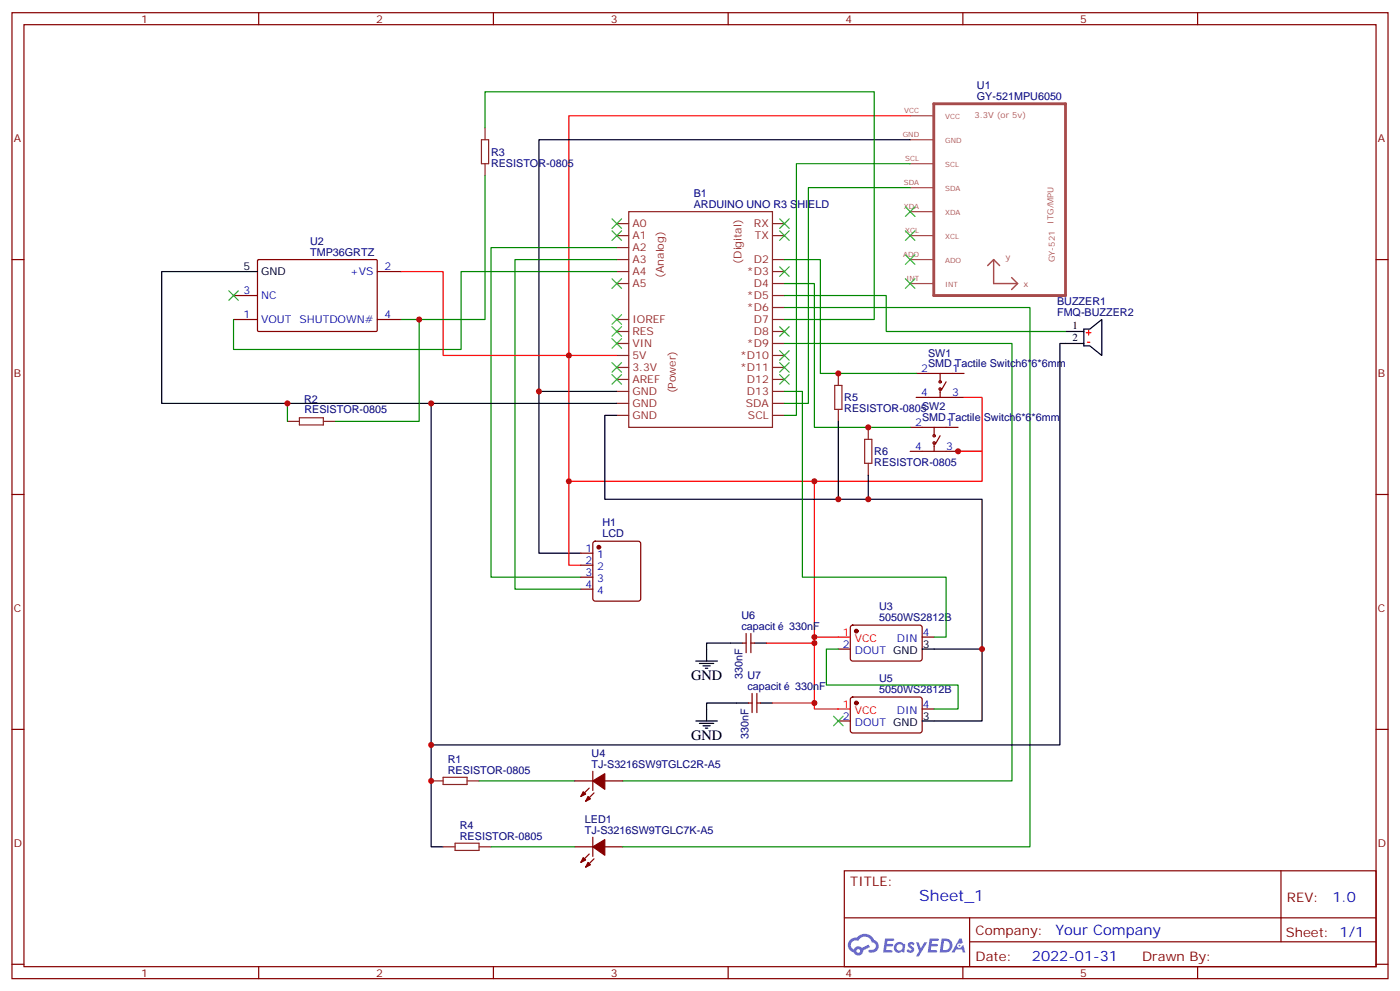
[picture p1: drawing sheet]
<svg xmlns="http://www.w3.org/2000/svg" width="412mm" height="292mm" viewBox="0 0 412 292" stroke-linecap="round" stroke-linejoin="round" font-family="sans-serif">
<g fill="none" stroke="#870000" stroke-width=".35">
<path d="M3.5 3.7h405.4v284.4h-405.4zM7.1 7.3h398.2v277.3h-398.2zM76.2 3.7v3.6M145.3 3.7v3.6M214.5 3.7v3.6M283.6 3.7v3.6M352.8 3.7v3.6M3.5 76.4h3.6M405.3 76.4h3.6M3.5 145.6h3.6M405.3 145.6h3.6M3.5 214.7h3.6"/>
<path d="M405.3 214.7h3.6M248.7 256.3h156.6v28.3h-156.6zM377.3 256.4v20.8M248.7 270.2h156.5M285.6 277.2h119.6M285.6 270.2v14.1M3.5 283.8h3.6M76.2 284.6v3.5M145.3 284.6v3.5M214.5 284.6v3.5M283.6 284.6v3.5M352.8 284.6v3.5"/>
<path d="M405.3 283.8h3.6"/>
</g>
<g fill="#5487ff">
<path d="M267.7 277.5a1.22 1.22 0 0 1 1.7 .3l-.4 .5a.47 .47 0 0 0-.3-.4 .47 .47 0 0 0-.5 .2l.1 .3a1.14 1.14 0 0 1 .8 1.7 1.14 1.14 0 0 1-1.9 0l-.2-.2 .5-.5 .7 .4a.29 .29 0 0 0 .3-.3 .29 .29 0 0 0-.2-.3 1.04 1.04 0 0 1-.6-1.7z"/>
<path d="M260.7 276.3h2.4l.3 .1-.2 .5-1.8 .1-.1 .9h1.5l.3 .3-.3 .4h-1.6l-.2 1.1h1.7l.2 .3-.2 .4h-2.6z"/>
<path d="M273.8 276.3h2.4l.3 .1-.1 .5-1.8 .1-.2 .9h1.6l.3 .3-.4 .4h-1.6l-.1 1.1h1.7l.2 .3-.2 .4h-2.6z"/>
<path d="M282.6 276.3h.7l.3 1.2-.6 .3a.69 .69 0 0 0-1 .3 .69 .69 0 0 0 .4 1 .69 .69 0 0 0 .9-.6l.5-.3 .6 2.2h-.8l-.2-.9h-1.8l-.5 .9h-.8z"/>
<path d="M269.8 277.3h.8l.6 1.9 1.1-1.9h.9l-2.6 4.2h-.8l.9-1.5z"/>
<path d="M277.4 276.3l-.6 4.1h1.3a2.11 2.11 0 0 0 2.5-2.1 2.11 2.11 0 0 0-2.5-2zM278.1 277a1.39 1.39 0 0 1 1.7 1.4 1.39 1.39 0 0 1-1.8 1.3h-.3z"/>
<path d="M263.7 277.9a1.54 1.54 0 0 0-.1 2.1 1.54 1.54 0 0 0 2.2 .2l.6 .2 .3-2.3-.2-.2-.4-.1a1.49 1.49 0 0 0-2.4 .1zM264 278.9a.94 .94 0 0 1 1.8 0 .94 .94 0 0 1-1.8 0z"/>
<path d="M250.4 276.6a2.18 2.18 0 0 0 1.1 3.8 1.44 1.44 0 0 0 1.6 .9 1.44 1.44 0 0 0 1.2-1.5l2-1-.5-.7-1.9 .9a1.47 1.47 0 0 0-2.4 .5 1.39 1.39 0 0 1-.7-2 1.39 1.39 0 0 1 2-.5 2.12 2.12 0 0 1 2.2-1.3 2.12 2.12 0 0 1 1.9 1.7 1.14 1.14 0 0 1 1.1 1.4 1.14 1.14 0 0 1-1.7 .8 .43 .43 0 0 0-.5 .3 .43 .43 0 0 0 .4 .5 1.98 1.98 0 0 0 2.5-1.2 1.98 1.98 0 0 0-1.2-2.5 3.1 3.1 0 0 0-5.3-.7l-.9 .1zM252.3 279.9a.55 .55 0 0 1 1.1 0 .55 .55 0 0 1-1.1 0z"/>
<circle cx="282.6" cy="278.4" r=".26"/>
</g>
<path d="M275.1 30.6h38.8v56.4h-38.8z" fill="none" stroke="#a64a4a" stroke-width=".85"/>
<path d="M268.1 34.1h7M268.1 41.1h7M268.1 48.2h7M268.1 55.2h7M268.1 62.3h7M268.1 69.4h7M268.1 76.4h7M268.1 83.5h7" fill="none" stroke="#a64a4a" stroke-width=".35"/>
<path d="M292.7 76.4v7.1h7.1M292.7 76.4l1.8 1.8M292.7 76.4l-1.8 1.8M298 81.7l1.8 1.8M299.8 83.5l-1.8 1.7" fill="none" stroke="#a64a4a" stroke-width=".42"/>
<g fill="none" stroke="#8c2424" stroke-width=".35">
<path d="M142.9 37.6v3.5M141.8 41.1h2.1v7.1h-2.1zM142.9 48.2v3.5M181.7 65.8h3.5M181.7 69.4h3.5M181.7 76.4h3.5M181.7 79.9h3.5M181.7 72.9h3.5M185.2 62.3h42.3v63.5h-42.3zM227.5 65.8h3.6M227.5 69.4h3.6M227.5 76.4h3.6"/>
<path d="M227.5 79.9h3.6M181.7 83.5h3.5M181.7 94.1h3.5M181.7 97.6h3.5M227.5 83.5h3.6M227.5 87h3.6M227.5 90.5h3.6M227.5 94.1h3.6M227.5 97.6h3.6M181.7 101.1h3.5M181.7 104.6h3.5M181.7 108.2h3.5"/>
<path d="M181.7 111.7h3.5M181.7 115.2h3.5M181.7 118.7h3.5M227.5 101.1h3.6M227.5 104.6h3.6M227.5 108.2h3.6M227.5 111.7h3.6M227.5 115.2h3.6M227.5 118.7h3.6M245.9 113.5h2.1v7h-2.1zM246.9 109.9v3.6M84.7 124h3.5"/>
<path d="M88.2 123h7v2.1h-7zM95.2 124h3.6M181.7 122.3h3.5M227.5 122.3h3.6M246.9 120.5v3.5M254.7 129.3h2.1v7.1h-2.1zM255.8 125.8v3.5M255.8 136.4v3.5M127 229.9h3.5M130.5 228.8h7.1v2.1h-7.1zM137.6 229.9h3.5M130.5 249.3h3.6"/>
<path d="M134.1 248.2h7v2.1h-7zM141.1 249.3h3.5"/>
</g>
<g fill="none" stroke="#870000" stroke-width=".35">
<path d="M75.9 76.6l.3-.2 34.8 .1 .1 .3v20.6l-.3 .2-34.8-.1-.2-.3zM111.1 79.9h7.1M68.8 94.1h7M68.8 87h7M111.1 94.1h7.1M269.9 117h14.1M269.9 109.9h14.1M276.9 109.9v2.5M276.9 114.5v2.5M278.7 112.4l-1.4 2.5M268.1 132.9h14.1M268.1 125.8h14.1"/>
<path d="M275.2 125.8v2.5M275.2 130.4v2.5M276.9 128.3l-1.4 2.4M174.9 159.5l.4-.2h12.7l.5 .2 .2 .5v16.2l-.2 .5-.5 .3h-12.7l-.5-.3-.2-.5v-16.2zM171.1 162.8h3.5M171.1 166.4h3.5M171.1 169.9h3.5M171.1 173.4h3.5M218.7 189.3h1.1M219.8 186.5v5.6M221.2 186.5v5.6M221.2 189.3h1"/>
<path d="M246.9 191.1h3.6M250.7 184.2l.5-.2 20 .1 .4 .6v9.5l-.7 .4-20-.1-.4-.6v-9.2zM271.6 187.5h3.6M220.5 206.9h1M221.5 204.1v5.7M223 204.1v5.7M223 206.9h1M246.9 212.2h3.6M250.7 205.4l.5-.2h20l.4 .7v9.4l-.7 .5-20-.1-.4-.6v-9.2zM271.6 208.7h3.6M169.3 229.9h5.3M173.6 232l-2.5 2.5"/>
<path d="M174.6 227v5.7M175 233.4l-2.5 2.5M178.2 229.9h5.2M169.3 249.3h5.3M173.6 251.4l-2.5 2.5M174.6 246.5v5.6M175 252.8l-2.5 2.5M178.2 249.3h5.2"/>
<circle cx="276.9" cy="112.4" r=".35"/>
<circle cx="276.9" cy="114.5" r=".35"/>
<circle cx="275.2" cy="128.3" r=".35"/>
<circle cx="275.2" cy="130.4" r=".35"/>
</g>
<g fill="none" stroke="#000" stroke-width=".35">
<path d="M268.1 41.1h-109.4v74.1h23M75.8 79.9h-28.2v38.8h134.1M314 97.6h5.3M319.3 96.9h1.7l3.6-2.8v10.5l-3.6-2.8h-1.7zM127 118.7v130.6h3.5M158.7 115.2v47.6h12.4M319.3 101.1h-7.1v118.2h-185.2M181.7 122.3h-3.5v24.7h111.1v44.1M246.9 124v23M255.8 139.9v7.1M205 194.6h6.3M206 195.3h4.3"/>
<path d="M207.1 196h2.1M207.8 196.7h.7M218.7 189.3h-10.6v5.3M222.2 189.3h3.6M271.6 191.1h17.7v21.1h-17.7M205 212.2h6.3M206 212.9h4.3M207.1 213.6h2.1M207.8 214.3h.7M220.5 206.9h-12.4v5.3M224 206.9h3.5"/>
</g>
<g fill="#870000" stroke="#870000" stroke-width=".35">
<path d="M171.8 233l.7 .8-1.4 .7z"/>
<path d="M173.2 234.5l.7 .7-1.4 .7z"/>
<path d="M174.6 229.9l3.6-2.1v4.5z"/>
<path d="M171.8 252.4l.7 .8-1.4 .7z"/>
<path d="M173.2 253.9l.7 .7-1.4 .7z"/>
<path d="M174.6 249.3l3.6-2.1v4.5z"/>
<circle cx="252.2" cy="185.8" r=".53"/>
<circle cx="252.2" cy="206.9" r=".53"/>
<circle cx="176.4" cy="161.1" r=".53"/>
</g>
<path d="M268.1 34.1h-100.5v70.5h14.1M118.2 79.9h12.3v24.7h37.1v61.8h3.5M320 97.9h1.4M320.7 97.2v1.4M284 117h5.3v15.9h-7.1h7.1v8.8h-121.7M320.3 100.8h.7M239.9 141.7v45.8M225.8 189.3h14.1M250.5 187.5h-10.6v21.2h10.6M227.5 206.9h12.4" fill="none" stroke="#f00" stroke-width=".35"/>
<g fill="none" stroke="#3c3" stroke-width=".35">
<path d="M180.3 64.4l2.8 2.8M180.3 67.9l2.8 2.9M183.1 64.4l-2.8 2.8M183.1 67.9l-2.8 2.9M229.7 64.4l2.8 2.8M229.7 67.9l2.8 2.9M229.7 78.5l2.8 2.9M232.5 64.4l-2.8 2.8M232.5 67.9l-2.8 2.9M232.5 78.5l-2.8 2.9M266.7 60.9l2.8 2.8M266.7 67.9l2.8 2.9"/>
<path d="M266.7 75l2.8 2.8M269.5 60.9l-2.8 2.8M269.5 67.9l-2.8 2.9M269.5 75l-2.8 2.8M67.4 85.6l2.8 2.8M70.2 85.6l-2.8 2.8M180.3 99.7l2.8 2.8M180.3 96.2l2.8 2.8M180.3 92.6l2.8 2.9M180.3 82.1l2.8 2.8M183.1 99.7l-2.8 2.8M183.1 96.2l-2.8 2.8"/>
<path d="M183.1 92.6l-2.8 2.9M183.1 82.1l-2.8 2.8M229.7 96.2l2.8 2.8M232.5 96.2l-2.8 2.8M266.7 82.1l2.8 2.8M269.5 82.1l-2.8 2.8M180.3 110.3l2.8 2.8M180.3 106.8l2.8 2.8M183.1 110.3l-2.8 2.8M183.1 106.8l-2.8 2.8M229.7 103.2l2.8 2.8M229.7 106.8l2.8 2.8"/>
<path d="M229.7 110.3l2.8 2.8M232.5 103.2l-2.8 2.8M232.5 106.8l-2.8 2.8M232.5 110.3l-2.8 2.8M245.5 210.8l2.9 2.8M248.4 210.8l-2.9 2.8"/>
</g>
<g fill="none" stroke="#008700" stroke-width=".35">
<path d="M142.9 37.6v-10.6h114.6v67.1h-26.4M142.9 51.7v42.4h-24.7M268.1 48.2h-33.5v74.1h-3.5M268.1 55.2h-30v63.5h-7M181.7 72.9h-37.1v97h26.5M181.7 76.4h-30v97h19.4M181.7 79.9h-45.9v23h-67v-8.8M231.1 76.4h10.6v33.5h28.2M123.5 94.1v29.9h-24.7M231.1 83.5h8.8v42.3h28.2M231.1 90.5h72.3v158.8h-120M231.1 87h30v10.6h52.9"/>
<path d="M84.7 118.7v5.3M231.1 115.2h5.3v54.7h42.3v17.6h-3.5M231.1 101.1h67v128.8h-114.7M246.9 191.1h-3.5v10.5h38.8v7.1h-7M141.1 229.9h28.2M144.6 249.3h24.7"/>
</g>
<g fill="#c00">
<circle cx="158.8" cy="115.2" r=".88"/>
<circle cx="167.6" cy="104.6" r=".88"/>
<circle cx="167.6" cy="141.7" r=".88"/>
<circle cx="239.9" cy="187.5" r=".88"/>
<circle cx="239.9" cy="141.7" r=".88"/>
<circle cx="289.3" cy="191.1" r=".88"/>
<circle cx="127" cy="118.7" r=".88"/>
<circle cx="123.5" cy="94.1" r=".88"/>
<circle cx="84.7" cy="118.7" r=".88"/>
<circle cx="127" cy="229.9" r=".88"/>
<circle cx="127" cy="219.3" r=".88"/>
<circle cx="239.9" cy="189.3" r=".88"/>
<circle cx="239.9" cy="206.9" r=".88"/>
<circle cx="282.2" cy="132.9" r=".88"/>
<circle cx="246.9" cy="109.9" r=".88"/>
<circle cx="255.8" cy="125.8" r=".88"/>
<circle cx="255.8" cy="147" r=".88"/>
<circle cx="246.9" cy="147" r=".88"/>
</g>
<text font-size="4.6" fill="#00f" x="270.8" y="265.4">Sheet_1</text>
<g font-size="4.2">
<text x="203.6" y="200.2">GND</text>
<text x="203.6" y="217.9">GND</text>
</g>
<g font-size="4.2" fill="#00f">
<text x="392.5" y="265.6">1.0</text>
<text x="310.9" y="275.2">Your Company</text>
<text x="304" y="283">2022-01-31</text>
</g>
<g font-size="3.9" fill="#800">
<text x="250.5" y="260.9">TITLE:</text>
<text x="379.1" y="265.6">REV:</text>
<text x="287.4" y="275.1">Company:</text>
<text x="378.7" y="275.7">Sheet: 1/1</text>
<text x="287.4" y="282.8">Date:</text>
<text x="336.4" y="282.9">Drawn By:</text>
</g>
<g font-size="3.2" fill="#800">
<text x="41.6" y="6.7">1</text>
<text x="110.8" y="6.7">2</text>
<text x="179.9" y="6.7">3</text>
<text x="249.1" y="6.7">4</text>
<text x="318.2" y="6.7">5</text>
<text x="4.1" y="41.8">A</text>
<text x="405.9" y="41.8">A</text>
<text x="4.1" y="111">B</text>
<text x="405.9" y="111">B</text>
<text x="4.1" y="180.1">C</text>
<text x="405.9" y="180.1">C</text>
<text x="4.1" y="249.3">D</text>
<text x="405.9" y="249.3">D</text>
<text x="41.6" y="287.5">1</text>
<text x="110.8" y="287.5">2</text>
<text x="179.9" y="287.5">3</text>
<text x="249.1" y="287.5">4</text>
<text x="318.2" y="287.5">5</text>
</g>
<g font-size="3.2" fill="#000080">
<text x="287.8" y="29.5">GY-521MPU6050</text>
<text x="287.8" y="26.3">U1</text>
<text x="144.6" y="45.8">R3</text>
<text x="144.6" y="49">RESISTOR-0805</text>
<text x="204.4" y="58.1">B1</text>
<text x="204.4" y="61.2">ARDUINO UNO R3 SHIELD</text>
<text x="91.4" y="75.4">TMP36GRTZ</text>
<text x="91.4" y="72.2">U2</text>
<text x="311.4" y="89.8">BUZZER1</text>
<text x="311.4" y="93">FMQ-BUZZER2</text>
<text x="273.4" y="104.9">SW1</text>
<text x="273.4" y="108.2">SMD Tactile Switch6*6*6mm</text>
<text x="89.6" y="118.7">R2</text>
<text x="248.7" y="118.1">R5</text>
<text x="89.7" y="121.7">RESISTOR-0805</text>
<text x="248.7" y="121.3">RESISTOR-0805</text>
<text x="271.6" y="124">SMD Tactile Switch6*6*6mm</text>
<text x="271.6" y="120.8">SW2</text>
<text x="257.5" y="137.2">RESISTOR-0805</text>
<text x="257.5" y="134">R6</text>
<text x="177.5" y="155">H1</text>
<text x="177.5" y="158.1">LCD</text>
<text x="258.9" y="179.6">U3</text>
<text x="218.4" y="185.4">capacit</text>
<text x="218.4" y="182.2">U6</text>
<text x="232.5" y="185.4">330nF</text>
<text x="258.9" y="182.8">5050WS2812B</text>
<text x="218.7" y="199.9" transform="rotate(-90 218.7 199.9)">330nF</text>
<text x="220.1" y="203.1">capacit</text>
<text x="220.1" y="199.9">U7</text>
<text x="234.3" y="203.1">330nF</text>
<text x="258.9" y="203.9">5050WS2812B</text>
<text x="258.9" y="200.8">U5</text>
<text x="220.5" y="217.5" transform="rotate(-90 220.5 217.5)">330nF</text>
<text x="131.9" y="227.8">RESISTOR-0805</text>
<text x="131.9" y="224.6">R1</text>
<text x="174.3" y="226">TJ-S3216SW9TGLC2R-A5</text>
<text x="174.3" y="222.8">U4</text>
<text x="135.5" y="244">R4</text>
<text x="172.3" y="245.4">TJ-S3216SW9TGLC7K-A5</text>
<text x="172.3" y="242.2">LED1</text>
<text x="135.5" y="247.2">RESISTOR-0805</text>
</g>
<g font-size="3.2" fill="#8d2323">
<text x="186.3" y="66.9">A0</text>
<text x="186.3" y="70.4">A1</text>
<text x="222.1" y="66.9">RX</text>
<text x="222.4" y="70.4">TX</text>
<text x="186.3" y="73.9">A2</text>
<text x="186.3" y="77.5">A3</text>
<text x="218.5" y="77.6" transform="rotate(-90 218.5 77.6)">(Digital)</text>
<text x="222" y="77.5">D2</text>
<text x="186.3" y="81">A4</text>
<text x="195.5" y="81.8" transform="rotate(-90 195.5 81.8)">(Analog)</text>
<text x="220" y="81">*D3</text>
<text x="186.3" y="84.5">A5</text>
<text x="220" y="88.1">*D5</text>
<text x="222" y="84.5">D4</text>
<text x="186.3" y="95.1">IOREF</text>
<text x="220" y="91.6">*D6</text>
<text x="222" y="95.1">D7</text>
<text x="186.3" y="98.6">RES</text>
<text x="222" y="98.6">D8</text>
<text x="186.3" y="102.2">VIN</text>
<text x="186.3" y="105.7">5V</text>
<text x="218" y="105.7">*D10</text>
<text x="220" y="102.2">*D9</text>
<text x="186.3" y="112.7">AREF</text>
<text x="186.3" y="109.2">3.3V</text>
<text x="218" y="109.2">*D11</text>
<text x="220" y="112.7">D12</text>
<text x="186.3" y="116.3">GND</text>
<text x="186.3" y="119.8">GND</text>
<text x="199.1" y="115.8" transform="rotate(-90 199.1 115.8)">(Power)</text>
<text x="219.7" y="119.8">SDA</text>
<text x="220" y="116.3">D13</text>
<text x="186.3" y="123.3">GND</text>
<text x="220.3" y="123.3">SCL</text>
</g>
<g font-size="3.2">
<text x="71.7" y="79.6">5</text>
<text x="76.9" y="81">GND</text>
<text x="315.9" y="100.4">2</text>
<text x="315.9" y="96.9">1</text>
<text x="271.8" y="190.7">3</text>
<text x="271.8" y="211.9">3</text>
</g>
<g font-size="3.2" fill="#00f">
<text x="103.1" y="81">+VS</text>
<text x="113.2" y="79.6">2</text>
<text x="71.7" y="86.6">3</text>
<text x="76.9" y="88.1">NC</text>
<text x="71.7" y="93.7">1</text>
<text x="76.9" y="95.1">VOUT</text>
<text x="88.2" y="95.1">SHUTDOWN#</text>
<text x="113.2" y="93.7">4</text>
<text x="271.4" y="109.6">2</text>
<text x="280.5" y="109.6">1</text>
<text x="271.4" y="116.6">4</text>
<text x="280.5" y="116.6">3</text>
<text x="269.6" y="125.4">2</text>
<text x="278.7" y="125.4">1</text>
<text x="269.6" y="132.5">4</text>
<text x="278.7" y="132.5">3</text>
<text x="172.4" y="162.5">1</text>
<text x="172.4" y="166">2</text>
<text x="175.9" y="164.3">1</text>
<text x="175.9" y="167.8">2</text>
<text x="172.4" y="169.5">3</text>
<text x="172.4" y="173.1">4</text>
<text x="175.9" y="171.3">3</text>
<text x="175.9" y="174.8">4</text>
<text x="248.3" y="190.7">2</text>
<text x="264.2" y="188.9">DIN</text>
<text x="271.8" y="187.2">4</text>
<text x="251.8" y="192.5">DOUT GND</text>
<text x="271.8" y="208.4">4</text>
<text x="248.3" y="211.9">2</text>
<text x="251.8" y="213.6">DOUT GND</text>
<text x="264.2" y="210.1">DIN</text>
</g>
<g font-size="3.2" fill="#f00">
<text x="248.3" y="187.2">1</text>
<text x="251.8" y="188.9">VCC</text>
<text x="248.3" y="208.4">1</text>
<text x="251.8" y="210.1">VCC</text>
</g>
<g font-size="2.5" fill="#a54b4b">
<text x="287" y="34.8">3.3V (or 5v)</text>
<text x="310.3" y="65.8" transform="rotate(-90 310.3 65.8)">ITG/MPU</text>
<text x="296.2" y="76.4">y</text>
<text x="310.7" y="77.2" transform="rotate(-90 310.7 77.2)">GY-521</text>
<text x="301.5" y="84.5">x</text>
</g>
<g font-size="2.1" fill="#a54b4b">
<text x="266.4" y="33.4">VCC</text>
<text x="278.4" y="35.1">VCC</text>
<text x="265.9" y="40.4">GND</text>
<text x="266.7" y="47.5">SCL</text>
<text x="278.4" y="42.2">GND</text>
<text x="278.4" y="49.2">SCL</text>
<text x="266.3" y="54.6">SDA</text>
<text x="278.4" y="56.3">SDA</text>
<text x="266.3" y="61.6">XDA</text>
<text x="278.4" y="63.3">XDA</text>
<text x="266.7" y="68.7">XCL</text>
<text x="278.4" y="70.4">XCL</text>
<text x="266" y="75.7">ADO</text>
<text x="278.4" y="77.5">ADO</text>
<text x="267" y="82.8">INT</text>
<text x="278.4" y="84.5">INT</text>
</g>
</svg>
